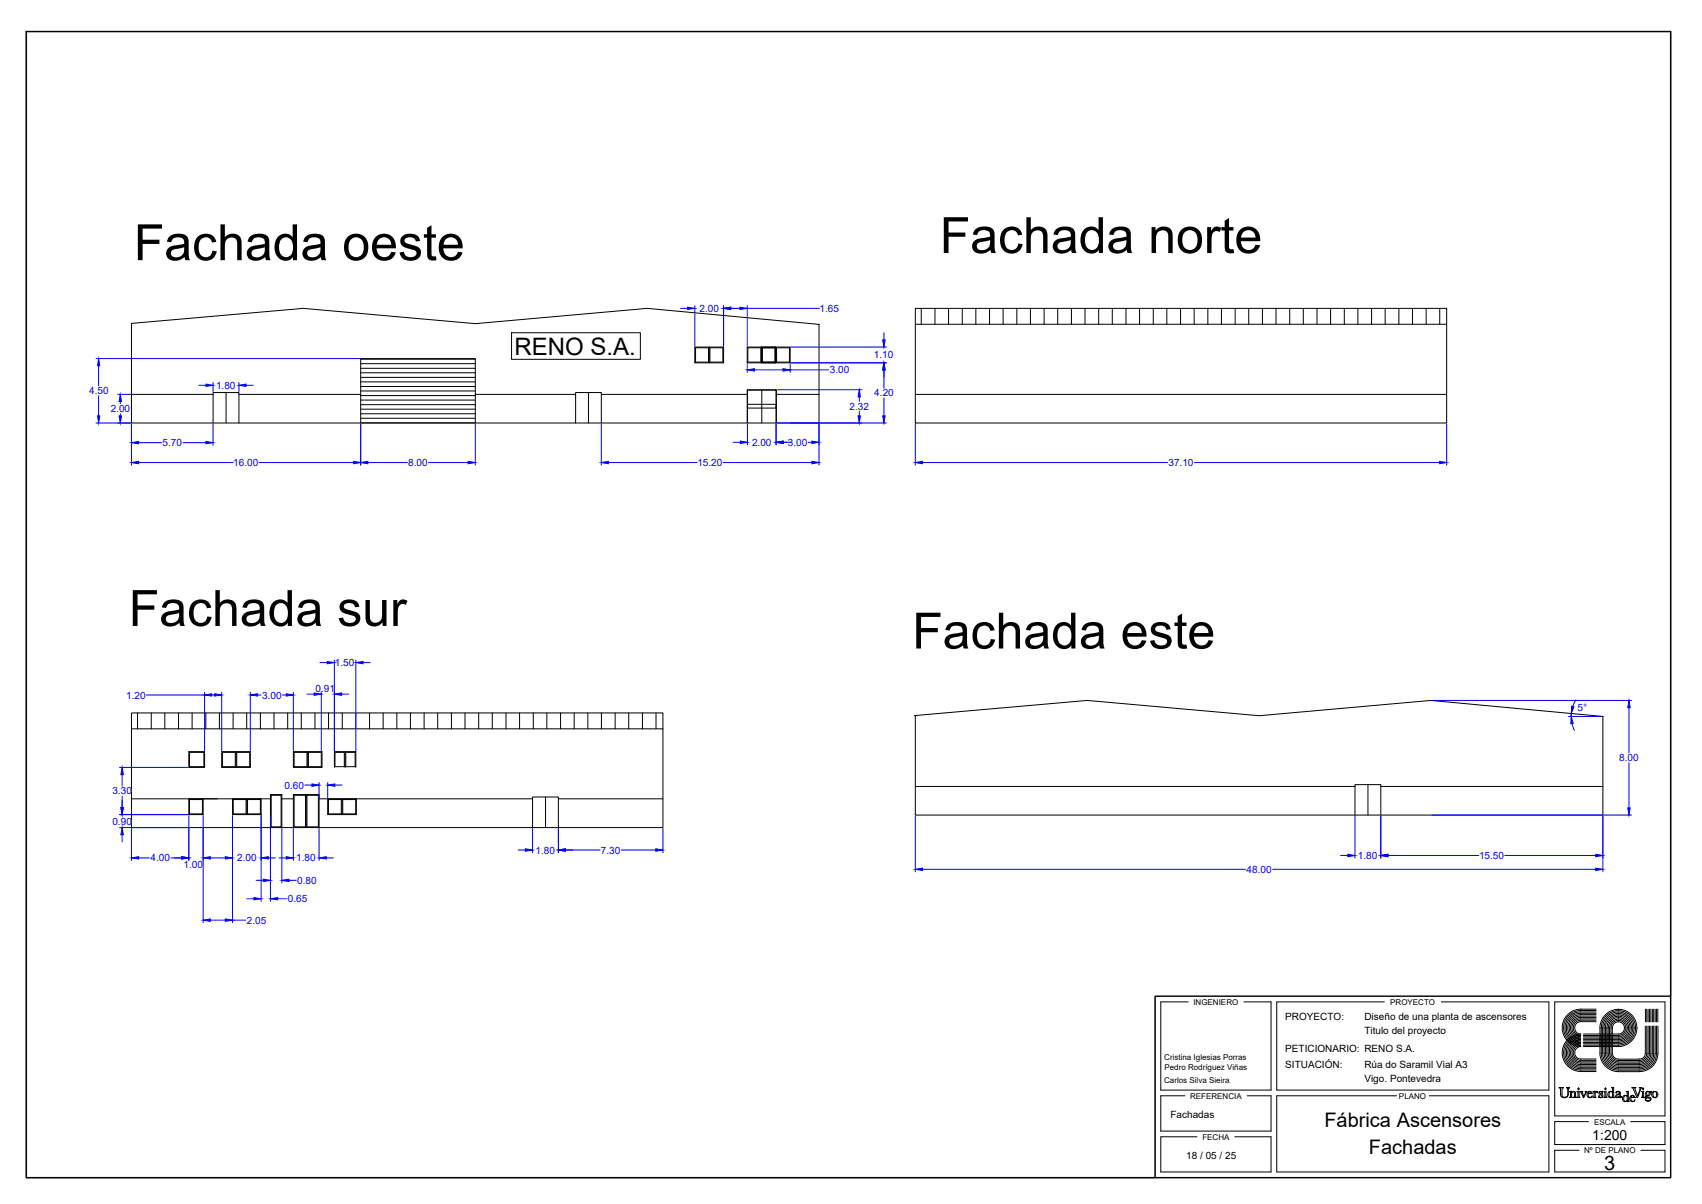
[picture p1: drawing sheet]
<svg xmlns="http://www.w3.org/2000/svg" width="594mm" height="420mm" viewBox="0 0 594 420" stroke-linecap="round" stroke-linejoin="round" font-family="sans-serif">
<!-- layer: 0 -->
<g fill="none" stroke="#000" stroke-width=".35">
<path d="M45.9 112.9l60-5.3 60 5.3 60-5.3 60 5.6v34.4h-240zM178.6 116.1h44.9v9.3h-44.9zM319.5 113.2h185.5v34.4h-185.5zM319.5 113.2v-5.6h185.5v5.6M321.6 107.6v5.6M326.3 107.6v5.6M331.1 107.6v5.6M335.9 107.6v5.6M340.6 107.6v5.6M345.4 107.6v5.6M350.1 107.6v5.6M354.9 107.6v5.6"/>
<path d="M359.7 107.6v5.6M364.4 107.6v5.6M369.2 107.6v5.6M374 107.6v5.6M378.7 107.6v5.6M383.5 107.6v5.6M388.2 107.6v5.6M393 107.6v5.6M397.8 107.6v5.6M402.5 107.6v5.6M407.3 107.6v5.6M412.1 107.6v5.6"/>
<path d="M416.8 107.6v5.6M421.6 107.6v5.6M426.3 107.6v5.6M431.1 107.6v5.6M435.9 107.6v5.6M440.6 107.6v5.6M445.4 107.6v5.6M450.2 107.6v5.6M454.9 107.6v5.6M459.7 107.6v5.6M464.4 107.6v5.6M469.2 107.6v5.6"/>
<path d="M474 107.6v5.6M478.7 107.6v5.6M483.5 107.6v5.6M488.3 107.6v5.6M493 107.6v5.6M497.8 107.6v5.6M502.5 107.6v5.6M45.9 137.6h28.5M78.9 137v10.6M83.4 137.6h42.5M125.9 139.6h40M125.9 138h40"/>
<path d="M125.9 136.4h40M125.9 134.9h40M125.9 133.3h40M125.9 131.7h40M125.9 130.1h40M125.9 128.5h40M125.9 126.9h40M125.9 125.3h40M165.9 137.6h35M205.4 137v10.6M209.9 137.6h51M242.5 121.1h10.1v5.5h-10.1z"/>
<path d="M242.8 121.4h4.5v5h-4.5zM247.6 121.1v5.5M247.8 121.4h4.5v5h-4.5zM261 121.4h4.6v5h-4.6zM265.9 136.1v11.5M266.1 121.4h4.5v5h-4.5zM270.8 121.1v5.5h-10v-5.5h15v5.5h-10v-5.5v5.5M270.9 137.6h15M271.1 121.4h4.4v5h-4.4zM319.5 137.6h185.5M74.4 147.6v-10.6h9v10.6M125.9 147.6v-22.5h40v22.5"/>
<path d="M125.9 147.6h40M125.9 146h40M125.9 144.4h40M125.9 142.8h40M125.9 141.2h40M200.9 147.6v-10.6h9v10.6M260.8 147.6v-11.6h10.2v11.6M260.9 147.6v-11.5h10v11.5M260.9 141.1h10v1.3h-10zM45.9 254.3h185.5v34.5h-185.5zM45.9 254.3v-5.5h185.5v5.5M48 248.8v5.5"/>
<path d="M52.8 248.8v5.5M57.5 248.8v5.5M62.3 248.8v5.5M67.1 248.8v5.5M71.8 248.8v5.5M76.6 248.8v5.5M81.4 248.8v5.5M86.1 248.8v5.5M90.9 248.8v5.5M95.6 248.8v5.5M100.4 248.8v5.5M105.2 248.8v5.5"/>
<path d="M109.9 248.8v5.5M114.7 248.8v5.5M119.5 248.8v5.5M124.2 248.8v5.5M129 248.8v5.5M133.7 248.8v5.5M138.5 248.8v5.5M143.3 248.8v5.5M148 248.8v5.5M152.8 248.8v5.5M157.6 248.8v5.5M162.3 248.8v5.5"/>
<path d="M167.1 248.8v5.5M171.8 248.8v5.5M176.6 248.8v5.5M181.4 248.8v5.5M186.1 248.8v5.5M190.9 248.8v5.5M195.7 248.8v5.5M200.4 248.8v5.5M205.2 248.8v5.5M209.9 248.8v5.5M214.7 248.8v5.5M219.5 248.8v5.5"/>
<path d="M224.2 248.8v5.5M229 248.8v5.5M319.2 249.7l60.3-5.3 60 5.4 59.9-5.4 60.1 5.6M319.5 249.7v34.7h240v-34.4M559.3 250h.2M45.9 278.8h48.5M65.9 278.8v5.5h5v-5.5M65.9 262.3h5.5v5.5h-5.5zM66.1 279h4.6v5h-4.6zM66.1 262.6h5.1v4.9h-5.1zM77.4 262.3h10v5.5h-10zM77.6 262.6h4.5v4.9h-4.5z"/>
<path d="M81.2 278.8v5.5h9.9v-5.5M81.4 279h4.5v5h-4.5zM82.4 262.3v5.5M82.6 262.6h4.6v4.9h-4.6zM86.1 278.8v5.5M86.4 279h4.5v5h-4.5zM94.7 277.5h3.4v11h-3.4zM98.4 278.8h4M102.4 262.3h10v5.5h-10zM102.7 277.5h3.9v11h-3.9zM102.7 262.6h4.4v4.9h-4.4zM106.9 277.3v11.5"/>
<path d="M107.1 277.5h4v11h-4zM107.4 262.3v5.5M107.7 262.6h4.4v4.9h-4.4zM111.4 278.8h74.5M114.4 278.8v5.5h10v-5.5M114.6 279h4.5v5h-4.5zM116.7 267.8v-5.5h7.5v5.5M116.9 262.6h3.3v4.9h-3.3zM119.4 278.8v5.5M119.6 279h4.6v5h-4.6zM120.4 262.3v5.5M120.7 262.6h3.3v4.9h-3.3z"/>
<path d="M190.4 278.1v10.7M194.9 278.8h36.5M319.5 274.4h153.4M477.5 273.8v10.6M482 274.4h77.5M94.4 288.8v-11.5h4v11.5M102.4 288.8v-11.5h9v11.5M185.9 288.8v-10.7h9v10.7M472.9 284.4v-10.6h9.1v10.6M551.7 352.2h5.4M551.8 352.2a6.5 6.5 0 0 0-6.5 6.5 6.5 6.5 0 0 0 6.5 6.5M557.1 352.6h-5.4a6.1 6.1 0 0 0-5.9 6.1 6.1 6.1 0 0 0 5.9 6 2.65 2.65 0 0 0-2.6 2.7 2.65 2.65 0 0 0 2.6 2.6h5.4"/>
<path d="M557.1 353.1h-5.4a5.5 5.5 0 0 0-5.4 5.6 5.5 5.5 0 0 0 5.4 5.5 3.2 3.2 0 0 0-3 3.2 3.2 3.2 0 0 0 3 3.1h5.4M557.1 353.6h-5.4a5.1 5.1 0 0 0-5 5.1 5.1 5.1 0 0 0 5 5.1 3.6 3.6 0 0 0-3.5 3.6 3.6 3.6 0 0 0 3.5 3.6h5.4M557.1 354.1h-5.4a4.6 4.6 0 0 0-4.5 4.6 4.6 4.6 0 0 0 4.5 4.6 4.1 4.1 0 0 0-4 4.1 4.1 4.1 0 0 0 4 4.1h5.4M557.1 354.6h-5.4a4.1 4.1 0 0 0-4 4.1 4.1 4.1 0 0 0 4 4.1 4.6 4.6 0 0 0-4.5 4.6 4.6 4.6 0 0 0 4.5 4.6h5.4M557.1 355h-5.4a3.6 3.6 0 0 0-3.5 3.7 3.6 3.6 0 0 0 3.5 3.6 5.1 5.1 0 0 0-5 5.1 5.1 5.1 0 0 0 5 5h5.4M557.1 355.6h-5.4a3.1 3.1 0 0 0-3 3.1 3.1 3.1 0 0 0 3 3.1 5.6 5.6 0 0 0-5.4 5.6 5.6 5.6 0 0 0 5.4 5.6h5.4M557.1 356h-5.4a2.67 2.67 0 0 0-2.6 2.7 2.67 2.67 0 0 0 2.6 2.7 6 6 0 0 0-5.9 6 6 6 0 0 0 5.9 6h5.4M557.1 356.5h-5.4a2.16 2.16 0 0 0-2 2.2 2.16 2.16 0 0 0 2 2.1M558.5 358.6v8.9a6.5 6.5 0 0 0 6.5 6.5h7.1a6.4 6.4 0 0 0 6.6-6.4M558.9 358.6v8.9a6 6 0 0 0 6.1 6h7.1a5.9 5.9 0 0 0 6.1-5.8M559.4 358.6v8.9a5.6 5.6 0 0 0 5.6 5.5h7.1a5.5 5.5 0 0 0 5.6-5.4M559.9 358.6v8.9a5 5 0 0 0 5.1 5h7.1a4.9 4.9 0 0 0 5.1-4.9"/>
<path d="M560.4 358.6v8.9a4.6 4.6 0 0 0 4.6 4.5h7.1a4.5 4.5 0 0 0 4.6-4.4M560.9 358.6v8.9a4 4 0 0 0 4.1 4h7.1a3.9 3.9 0 0 0 4.1-3.9M561.3 358.6v8.9a3.6 3.6 0 0 0 3.6 3.6M561.8 358.6v8.9a3.1 3.1 0 0 0 3.2 3.1h7.2M562.3 358.6v8.9a2.6 2.6 0 0 0 2.7 2.6h7.1a2.54 2.54 0 0 0 2.7-2.5M562.8 358.6v8.9a2.17 2.17 0 0 0 2.2 2.1h7.2M564.9 356.6a2.1 2.1 0 0 1 2.1 2.1M564.9 352.2a6.5 6.5 0 0 1 6.5 6.6M564.9 356.1a2.6 2.6 0 0 1 2.6 2.6M564.9 355.6a3.1 3.1 0 0 1 3.1 3.1M564.9 355.1a3.6 3.6 0 0 1 3.6 3.5 3.6 3.6 0 0 1-3.5 3.7h-12.3M564.9 354.6a4 4 0 0 1 4.1 4.1"/>
<path d="M564.9 354.2a4.5 4.5 0 0 1 4.5 4.5M564.9 353.7a5.1 5.1 0 0 1 5 5M564.9 353.2a5.5 5.5 0 0 1 5.5 5.5M564.9 352.7a5.9 5.9 0 0 1 6 6M564.9 356.6a2.1 2.1 0 0 0-2.1 2.2M564.9 356.1a2.54 2.54 0 0 0-2.6 2.7M564.9 355.6a3.1 3.1 0 0 0-3.1 3.2M564.9 355.1a3.5 3.5 0 0 0-3.6 3.7M564.9 354.6a4 4 0 0 0-4 4.2M564.9 354.2a4.6 4.6 0 0 0-4.5 4.6M564.9 353.7a5 5 0 0 0-5 5.1M564.9 353.2a5.5 5.5 0 0 0-5.5 5.6"/>
<path d="M564.9 352.7a6 6 0 0 0-6 6.1M565 352.2a6.5 6.5 0 0 0-6.5 6.6M567 358.6a2.1 2.1 0 0 1-2.1 2.2h-12.2M567.5 358.6a2.68 2.68 0 0 1-2.6 2.8h-12.2M568 358.6a3.1 3.1 0 0 1-3.1 3.2h-12.2M569 358.6a4.1 4.1 0 0 1-4 4.2h-12.3M569.4 358.6a4.6 4.6 0 0 1-4.5 4.7h-12.2M569.9 358.6a5.1 5.1 0 0 1-5 5.2M570.4 358.6a5.6 5.6 0 0 1-5.5 5.6M570.9 358.6a6 6 0 0 1-6 6.1h-12.2M571.4 358.6a6.6 6.6 0 0 1-6.5 6.6h-12.2M574.3 358.1v9.5"/>
<path d="M574.3 352.2v4.4M574.8 352.2v4.4M574.8 358.1v9.5M575.3 352.2v4.4M575.3 358.1v9.5M575.8 352.2v4.4M575.8 358.1v9.5M576.2 352.2v4.4M576.2 358.1v9.5M576.7 352.2v4.4M576.7 358.1v9.5M577.2 352.2v4.4"/>
<path d="M577.2 358.1v9.5M577.7 352.2v4.4M577.7 358.1v9.5M578.2 352.2v4.4M578.2 358.1v9.6M578.7 352.2v4.4M578.7 358.1v9.5M544.2 379.5h1.5l-.5 .4v2a1.02 1.02 0 0 0 1.1 1.1 1.02 1.02 0 0 0 .9-1.2v-1.9l-.4-.4h1.1l-.4 .4-.1 1.9a1.37 1.37 0 0 1-1.3 1.3 1.37 1.37 0 0 1-1.4-1.1v-2.1zM550.8 379.8h.4v.4h-.4zM551.7 365.2a2.18 2.18 0 0 0-2 2.2 2.18 2.18 0 0 0 2 2.2h5.4M551.7 373.9h5.4M551.8 360.8a6.5 6.5 0 0 0-6.5 6.6 6.5 6.5 0 0 0 6.5 6.5"/>
<path d="M552.7 363.8h12.2M552.7 364.2h12.2M560.2 379.8h.4l-.1 .4h-.3zM562.6 379.5l.6-.1v3.1l.4 .5-.7 .1v-.4a1.07 1.07 0 0 1-1.7-.4 1.07 1.07 0 0 1 1-1.5l.7 .3v-1.3zM569.6 379.5h1.4l-.4 .4 1.1 2.6 .8-2.4-.3-.6h.9l-1.5 3.6-1.6-3.3zM573.2 379.9l.5-.1v.4h-.4zM574.3 367.6a1.97 1.97 0 0 1-2.2 2M575.3 367.6a2.97 2.97 0 0 1-3.2 2.9M575.8 367.6a3.5 3.5 0 0 1-3.7 3.5h-7.1M547.8 380.9l.7-.1v.5a.76 .76 0 0 1 .8-.5 .76 .76 0 0 1 .7 .7v1.2l.2 .3h-1l.3-.2 .1-1.3a.53 .53 0 0 0-.5-.5 .53 .53 0 0 0-.6 .5v1.2l.4 .3h-1.1l.4-.3v-1.4zM550.5 380.9l.7-.1v2l.3 .2h-1.1l.4-.3v-1.5zM551.6 380.9h.9l-.3 .3 .7 1.5 .6-1.4-.2-.4h.6l-1.1 2.2z"/>
<path d="M554.2 381.2a.84 .84 0 0 1 1-.4 .84 .84 0 0 1 .6 .8h-1.4v.4a.76 .76 0 0 0 .5 .9 .76 .76 0 0 0 .9-.4 1.05 1.05 0 0 1-1.6 .3 1.05 1.05 0 0 1 0-1.6zM554.5 381.1a.46 .46 0 0 1 .6-.1 .46 .46 0 0 1 .2 .5h-.9zM556 380.9l.7-.1 .1 .5a.47 .47 0 0 1 .4-.5 .47 .47 0 0 1 .5 .5l-.5-.3-.4 .4v1.3l.3 .3h-1.1l.4-.3v-1.5zM558.2 381l.5-.2 .5 .2 .2-.2v.7a.59 .59 0 0 0-1-.4v.3a1.05 1.05 0 0 1 .9 1.5l-.5 .2-.6-.2-.2 .2v-.7a.64 .64 0 0 0 .5 .5 .64 .64 0 0 0 .7-.3l-1.1-1zM559.9 380.9l.7-.1v2l.3 .2h-1.1l.4-.2v-1.6zM561.8 381.2l.6-.2 .5 .3v1.3l-.5 .3h-.4l-.3-.5zM564 381.1a.86 .86 0 0 1 1-.3 .86 .86 0 0 1 .6 .8v1.2l.4-.2a.39 .39 0 0 1-.4 .5 .39 .39 0 0 1-.4-.4 .7 .7 0 0 1-.8 .4 .7 .7 0 0 1-.5-.6l1.3-.9v-.4a.6 .6 0 0 0-.6-.2 .6 .6 0 0 0-.5 .5zM564.5 382.1l.7-.4v.9a.45 .45 0 0 1-.6 .3 .45 .45 0 0 1-.3-.6zM567.1 382.4h.5l.4 .3v1.3l-.5 .3a1.02 1.02 0 0 1-.9-.8 1.02 1.02 0 0 1 .5-1.1zM567.6 380.9l.8-.1v3.2l.3 .3-.7 .2v-.4a1.03 1.03 0 0 1-1.4-.1 1.03 1.03 0 0 1 0-1.4 1.03 1.03 0 0 1 1.4-.1v-1.3zM569.1 382.5a.87 .87 0 0 1 .9-.2 .87 .87 0 0 1 .7 .7h-1.4v.8a.74 .74 0 0 0 .7 .5 .74 .74 0 0 0 .7-.5 1.05 1.05 0 0 1-1.6 .4 1.05 1.05 0 0 1 0-1.7zM569.4 382.5a.46 .46 0 0 1 .6-.1 .46 .46 0 0 1 .2 .5h-.9z"/>
<path d="M570.7 383h.1M573 380.9l.7-.1v1.9l.3 .3h-1.1l.4-.3v-1.5zM574.6 381l.6-.2 1.3 .2-.6 .2a1.05 1.05 0 0 1-1.3 1.3v.2a1.19 1.19 0 0 1 1.6 1.1 1.01 1.01 0 0 1-1.1 .5 1.01 1.01 0 0 1-.8-1h.3a.66 .66 0 0 0 .6 .9 .66 .66 0 0 0 .7-.9l-1.5-.4v-.3l.4-.3-.4-.5zM574.8 381.1l.2-.1a.59 .59 0 0 1 .6 .6 .59 .59 0 0 1-.8 .5zM577.1 381.2a.61 .61 0 0 1 .7-.3 .61 .61 0 0 1 .4 .6l.1 .5a.79 .79 0 0 1-.7 1 1.24 1.24 0 0 1-.5-1.8z"/>
<circle cx="577.6" cy="381.9" r="1.11"/>
</g>
<!-- layer: Cotas -->
<g fill="none" stroke="#00f" stroke-width=".35">
<path d="M237.5 107.6h2.5M242.5 106.7v14.1M252.6 106.7v14.1M255.1 107.6h3.2M260.8 107.6h25.2M260.8 106.7v14.1M308.5 116.1v2.5M33.5 125.1h92.1M34.4 127.6v7.1M34.4 138.1v7M41.1 137.6h4.5M69.4 134.5h2.5"/>
<path d="M74.4 133.5v3.2M83.4 133.5v3.2M85.9 134.5h2.5M260.8 127v3M263.3 129.1h10M271.3 136h29.5M275.8 127v3M275.8 129.1h13.5M276.1 126.6h33.3M276.1 121.1h33.3M299.9 138.5v1.6M308.5 129.1v6.3"/>
<path d="M308.5 138.9v6.2M33.5 147.6h12.1M42 140.1v.8M42 144.4v.7M45.9 148v14.3M48.4 154.5h8.1M63.8 154.5h8.1M74.4 148v7.4M125.9 148v14.3M165.9 148v14.3M209.9 148v14.3M255.9 154.3h2.5"/>
<path d="M260.9 148v7.2M270.9 148v7.2M271.3 147.6h38.1M273.4 154.3h2.5M282.1 154.3h1.3M285.9 148v14.3M299.9 143.6v1.5M319.5 148v14.3M505 148v14.3M48.4 161.4h33M90.4 161.4h33M128.4 161.4h13.8"/>
<path d="M149.6 161.4h13.8M212.4 161.4h30.9M252.4 161.4h31M322 161.4h85.5M416.9 161.4h85.6M111.7 231.2h2.5M116.7 230.3v31.9M124.2 230.3v31.7M126.7 231.2h2.5M51.1 242.5h20.3M71.4 241.6v20.4M73.9 242.5h1"/>
<path d="M77.4 241.6v20.4M87.4 241.6v20.4M89.9 242.5h1.3M98.6 242.5h1.3M102.4 241.6v20.4M107.1 242.2h2.5M112.1 241.3v20.9M119.2 242.2h2.5M499.8 244.4h69.7M547.5 250h11.5M548.5 249l-.1 1M548.7 252.5l.8 2.3"/>
<path d="M550 244.3l-1 2.2M568.6 247v15.7M41.7 267.8h23.9M42.6 270.3v4M42.6 277.7v4.1M106.4 274h2.5M111.4 273.1v5.4M114.4 273.1v5.4M116.9 274h2.5M568.6 266.2v15.7M41.7 284.3h23.9M41.7 288.8h23.9"/>
<path d="M42.6 291.3v2.5M45.9 289.1v11.2M48.4 299.4h3.8M59.6 299.4h3.8M65.9 284.6v15.7M70.9 284.6v37.4M73.4 299.4h2.5M76.2 299.4h2.5M81.2 284.6v37.4M91.1 284.6v29.9M93.6 299.4h2.5M94.4 284.6v29.9"/>
<path d="M97.4 299.4h2.5M98.4 289.1v19M102.4 289.1v11.2M111.4 289.1v11.2M113.9 299.4h2.5M180.9 296.6h2.5M185.9 289.1v8.5M194.9 289.1v8.5M197.4 296.6h12.1M216.8 296.6h12.1M231.4 289.1v8.5M319.5 284.8v19.4"/>
<path d="M468 298.5h2.5M472.9 284.8v14.6M482 284.8v14.6M484.5 298.5h31.7M499.8 284.4h69.7M525.3 298.5h31.7M559.5 284.8v19.4M86.1 313.6h2.5M89.4 307.2h2.5M96.9 313.6h3.3M100.9 307.2h2.5M322 303.4h112.8"/>
<path d="M444.2 303.4h112.8M73.4 321.1h5.3M81.2 321.1h4.6"/>
</g>
<g fill="#00f" stroke="#00f" stroke-width=".35">
<path d="M45.9 154.5l2.5-.4v.8z"/>
<path d="M71.9 154.1l2.5 .4-2.5 .4z"/>
<path d="M42 137.6l.4 2.5h-.8z"/>
<path d="M41.6 145.1h.8l-.4 2.5z"/>
<path d="M45.9 161.4l2.5-.4v.8z"/>
<path d="M123.4 161l2.5 .4-2.5 .4z"/>
<path d="M125.9 161.4l2.5-.4v.8z"/>
<path d="M163.4 161l2.5 .4-2.5 .4z"/>
<path d="M283.4 161l2.5 .4-2.5 .4z"/>
<path d="M209.9 161.4l2.5-.4v.8z"/>
<path d="M299.9 136l.4 2.5h-.8z"/>
<path d="M299.5 145.1h.8l-.4 2.5z"/>
<path d="M283.4 153.9l2.5 .4-2.5 .5z"/>
<path d="M270.9 154.3l2.5-.4v.9z"/>
<path d="M258.4 153.9l2.5 .4-2.5 .5z"/>
<path d="M252.6 107.6l2.5-.4v.8z"/>
<path d="M240 107.2l2.5 .4-2.5 .4z"/>
<path d="M258.3 107.2l2.5 .4-2.5 .4z"/>
<path d="M260.8 129.1l2.5-.4v.8z"/>
<path d="M273.3 128.7l2.5 .4-2.5 .4z"/>
<path d="M308.5 126.6l.4 2.5h-.8z"/>
<path d="M308.1 145.1h.8l-.4 2.5z"/>
<path d="M34.4 125.1l.4 2.5h-.8z"/>
<path d="M34 145.1h.8l-.4 2.5z"/>
<path d="M71.9 134l2.5 .5-2.5 .3z"/>
<path d="M83.4 134.5l2.5-.5v.8z"/>
<path d="M568.6 244.4l.4 2.6h-.8z"/>
<path d="M568.2 281.9h.8l-.4 2.5z"/>
<path d="M548.6 246.5l.8 .1-.9 2.4z"/>
<path d="M548.4 250l.7 2.5-.8 .1z"/>
<path d="M557 298.1l2.5 .4-2.5 .5z"/>
<path d="M482 298.5l2.5-.4v.9z"/>
<path d="M470.5 298.1l2.4 .4-2.4 .5z"/>
<path d="M557 302.9l2.5 .5-2.5 .4z"/>
<path d="M319.5 303.4l2.5-.5v.9z"/>
<path d="M228.9 296.2l2.5 .4-2.5 .5z"/>
<path d="M194.9 296.6l2.5-.4v.9z"/>
<path d="M183.4 296.2l2.5 .4-2.5 .5z"/>
<path d="M45.9 299.4l2.5-.4v.8z"/>
<path d="M63.4 299l2.5 .4-2.5 .4z"/>
<path d="M70.9 299.4l2.5-.4v.8z"/>
<path d="M70.9 321.1l2.5-.4v.8z"/>
<path d="M78.7 320.7l2.5 .4-2.5 .4z"/>
<path d="M78.7 299l2.5 .4-2.5 .4z"/>
<path d="M91.1 299.4l2.5-.4v.8z"/>
<path d="M88.6 313.2l2.5 .4-2.5 .4z"/>
<path d="M94.4 313.6l2.5-.4v.8z"/>
<path d="M91.9 306.8l2.5 .4-2.5 .4z"/>
<path d="M98.4 307.2l2.5-.4v.8z"/>
<path d="M99.9 299l2.5 .4-2.5 .4z"/>
<path d="M111.4 299.4l2.5-.4v.8z"/>
<path d="M42.2 281.8h.9l-.5 2.5z"/>
<path d="M42.6 288.8l.5 2.5h-.9z"/>
<path d="M42.6 267.8l.5 2.5h-.9z"/>
<path d="M74.9 242.1l2.5 .4-2.5 .4z"/>
<path d="M71.4 242.5l2.5-.4v.8z"/>
<path d="M87.4 242.5l2.5-.4v.8z"/>
<path d="M99.9 242.1l2.5 .4-2.5 .4z"/>
<path d="M109.6 241.8l2.5 .4-2.5 .5z"/>
<path d="M116.7 242.2l2.5-.4v.9z"/>
<path d="M114.2 230.8l2.5 .4-2.5 .4z"/>
<path d="M124.2 231.2l2.5-.4v.8z"/>
<path d="M114.4 274l2.5-.4v.8z"/>
<path d="M108.9 273.6l2.5 .4-2.5 .4z"/>
<path d="M319.5 161.4l2.5-.4v.8z"/>
<path d="M502.5 161l2.5 .4-2.5 .4z"/>
<path d="M308.1 118.6h.8l-.4 2.5z"/>
</g>
<!-- layer: Cajetin.Lineas -->
<path d="M414.7 349.6h-9.5v30.8h38.5v-30.8h-9.5M483.2 349.6h-37.6v30.8h95v-30.8h-37.5M583.1 347.6h-179.9v63.4M413.6 382.4h-8.4v12.3h38.5v-12.3h-8.4M417.8 396.7h-12.6v12.3h38.5v-12.3h-12.7M487.5 382.4h-41.9v26.6h95v-26.6h-41.7M542.7 389.4h38.5M554.4 391.4h-11.7v8h38.5v-8h-12M551.1 401.4h-8.4v7.6h38.5v-7.6h-8.5" fill="none" stroke="#000" stroke-width=".35"/>
<!-- layer: Cajetin.Logos -->
<path d="M542.7 349.6h38.5" fill="none" stroke="#000" stroke-width=".35"/>
<!-- layer: Borde Formato -->
<path d="M9.2 11h573.9v400h-573.9z" fill="none" stroke="#000" stroke-width=".51"/>
<!-- layer: Ventana grafica 1 -->
<path d="M9.2 11h573.9v336.6h-179.9v63.4h-394zM542.7 349.6v39.8M581.2 349.6v39.8" fill="none" stroke="#000" stroke-width=".35"/>
<g font-size="17.5">
<text x="328" y="88.3">Fachada norte</text>
<text x="46.7" y="90.8">Fachada oeste</text>
<text x="44.9" y="218.4">Fachada sur</text>
<text x="318.4" y="226.3">Fachada este</text>
</g>
<text font-size="8.4" x="179.6" y="123.9">RENO S.A.</text>
<g font-size="7">
<text x="462.3" y="393.2">Fábrica Ascensores</text>
<text x="477.8" y="402.8">Fachadas</text>
<text x="560" y="408.4">3</text>
</g>
<text font-size="4.9" x="555.8" y="397.9">1:200</text>
<g font-size="3.5" fill="#00f">
<text x="244.2" y="108.8">2.00</text>
<text x="286.1" y="108.8">1.65</text>
<text x="305" y="125.1">1.10</text>
<text x="289.6" y="130.3">3.00</text>
<text x="31.1" y="137.6">4.50</text>
<text x="75.4" y="135.7">1.80</text>
<text x="38.7" y="143.8">2.00</text>
<text x="296.5" y="143">2.32</text>
<text x="305.2" y="138.3">4.20</text>
<text x="56.8" y="155.7">5.70</text>
<text x="262.5" y="155.6">2.00</text>
<text x="275" y="155.6">3.00</text>
<text x="81.4" y="162.6">16.00</text>
<text x="142.5" y="162.6">8.00</text>
<text x="243.4" y="162.6">15.20</text>
<text x="407.8" y="162.6">37.10</text>
<text x="116.9" y="232.5">1.50</text>
<text x="44" y="243.8">1.20</text>
<text x="91.5" y="243.8">3.00</text>
<text x="110.1" y="241.5">0.91</text>
<text x="550.6" y="248.2">5°</text>
<text x="565.2" y="265.7">8.00</text>
<text x="99.3" y="275.2">0.60</text>
<text x="39.2" y="277.2">3.30</text>
<text x="39.2" y="287.7">0.90</text>
<text x="186.9" y="297.9">1.80</text>
<text x="209.8" y="297.9">7.30</text>
<text x="474" y="299.8">1.80</text>
<text x="516.3" y="299.8">15.50</text>
<text x="52.6" y="300.6">4.00</text>
<text x="64.1" y="302.8">1.00</text>
<text x="82.8" y="300.6">2.00</text>
<text x="103.4" y="300.6">1.80</text>
<text x="435.1" y="304.6">48.00</text>
<text x="103.7" y="308.4">0.80</text>
<text x="100.5" y="314.9">0.65</text>
<text x="86.2" y="322.3">2.05</text>
</g>
<g font-size="3.5">
<text x="448.6" y="355.9">PROYECTO:</text>
<text x="476.2" y="355.8">Diseño de una planta de ascensores</text>
<text x="476.2" y="360.7">Titulo del proyecto</text>
<text x="448.6" y="366.9">PETICIONARIO: RENO S.A.</text>
<text x="448.6" y="372.6">SITUACIÓN:</text>
<text x="476.2" y="372.6">Rúa do Saramil Vial A3</text>
<text x="476.2" y="377.6">Vigo. Pontevedra</text>
<text x="408.6" y="390.3">Fachadas</text>
<text x="414.1" y="404.6">18 / 05 / 25</text>
</g>
<g font-size="2.8">
<text x="416.6" y="350.6">INGENIERO</text>
<text x="485.3" y="350.6">PROYECTO</text>
<text x="406.4" y="369.7">Cristina Iglesias Porras</text>
<text x="406.4" y="377.8">Carlos Silva Sieira</text>
<text x="406.4" y="373.5">Pedro Rodríguez Viñas</text>
<text x="415.4" y="383.4">REFERENCIA</text>
<text x="488.3" y="383.4">PLANO</text>
<text x="556.4" y="392.4">ESCALA</text>
<text x="419.7" y="397.7">FECHA</text>
<text x="553" y="402.4">Nº DE PLANO</text>
</g>
</svg>
